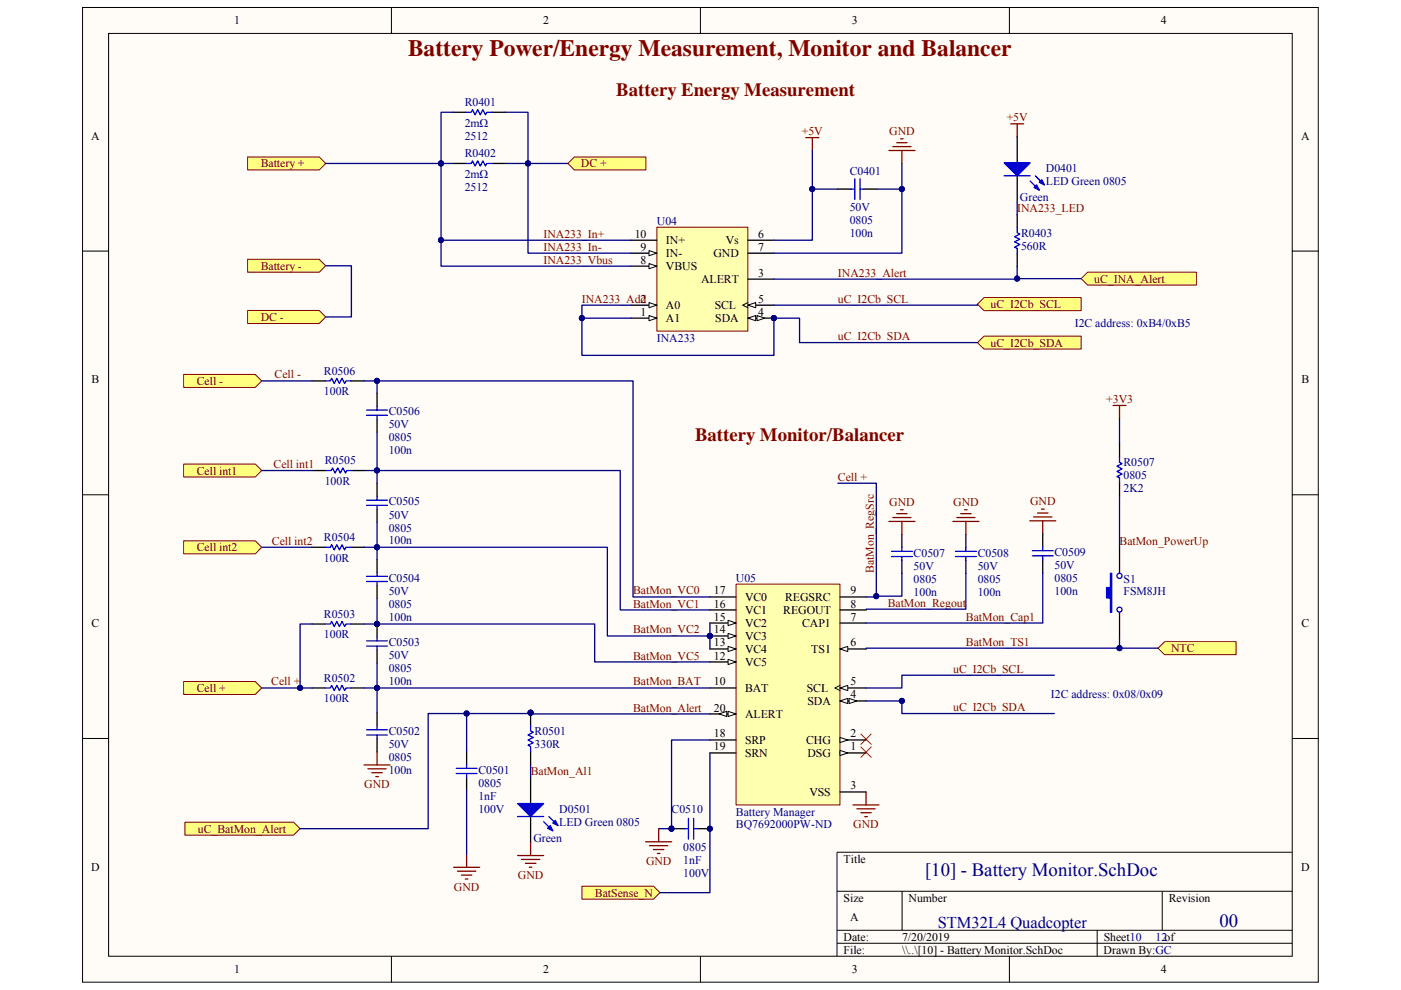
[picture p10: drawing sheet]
<svg xmlns="http://www.w3.org/2000/svg" width="297mm" height="210mm" viewBox="0 0 297 210" stroke-linecap="round" stroke-linejoin="round" font-family="sans-serif">
<path d="M17.5 1.6h262v206.7h-262z" fill="#fffcf8"/>
<path d="M17.5 1.6h262v206.7h-262z" fill="none" stroke="#000" stroke-width=".21"/>
<path d="M23 7.1h251v195.7h-251z" fill="#fffcf8"/>
<g fill="none" stroke="#000" stroke-width=".21">
<path d="M23 7.1h251v195.7h-251zM83 1.6v5.5M148.5 1.6v5.5M214 1.6v5.5M17.5 53.3h5.5M274 53.3h5.5M17.5 104.9h5.5M274 104.9h5.5M17.5 156.6h5.5M274 156.6h5.5M177.5 189h96.5M177.5 197.3h96.5"/>
<path d="M191.3 189v8.3M232.6 197.3v5.5M246.4 189v8.3M274 180.8h-96.5v22M83 202.8v5.5M148.5 202.8v5.5M177.5 200.1h96.5M214 202.8v5.5"/>
</g>
<g fill="#ffff80" stroke="#800000" stroke-width=".21">
<path d="M52.5 33.3h15.2l1.4 1.4-1.4 1.3h-15.2z" fill-rule="evenodd"/>
<path d="M52.5 55h15.2l1.4 1.4-1.4 1.3h-15.2z" fill-rule="evenodd"/>
</g>
<path d="M139.3 48.2h19.3v22h-19.3z" fill="#ffffb0"/>
<path d="M139.3 48.2h19.3v22h-19.3z" fill="none" stroke="#800000" stroke-width=".21"/>
<path d="M133.7 67.5h5.6" fill="none" stroke="#000" stroke-width=".28"/>
<path d="M137.6 66.9l1.7 .6-1.7 .5z" fill="#fffcf8"/>
<path d="M137.6 66.9l1.7 .6-1.7 .5z" fill="none" stroke="#000" stroke-width=".21"/>
<path d="M133.7 56.5h5.6" fill="none" stroke="#000" stroke-width=".28"/>
<path d="M137.6 55.9l1.7 .6-1.7 .5z" fill="#fffcf8"/>
<path d="M137.6 55.9l1.7 .6-1.7 .5z" fill="none" stroke="#000" stroke-width=".21"/>
<path d="M158.6 59.2h5.5M158.6 67.5h5.5" fill="none" stroke="#000" stroke-width=".28"/>
<path d="M158.6 67.5l1.6-.6v1.1z" fill="#fffcf8"/>
<path d="M158.6 67.5l1.6-.6v1.1z" fill="none" stroke="#000" stroke-width=".21"/>
<path d="M160.5 66.9l1.7 .6-1.7 .5z" fill="#fffcf8"/>
<path d="M160.5 66.9l1.7 .6-1.7 .5z" fill="none" stroke="#000" stroke-width=".21"/>
<circle cx="164.1" cy="67.5" r=".54" fill="#000080" stroke="#000080" stroke-width=".21"/>
<path d="M133.7 50.9h5.6M133.7 53.7h5.6" fill="none" stroke="#000" stroke-width=".28"/>
<path d="M137.6 53.1l1.7 .6-1.7 .6z" fill="#fffcf8"/>
<path d="M137.6 53.1l1.7 .6-1.7 .6z" fill="none" stroke="#000" stroke-width=".21"/>
<path d="M158.6 50.9h5.5M158.6 53.7h5.5M133.7 64.7h5.6" fill="none" stroke="#000" stroke-width=".28"/>
<path d="M137.6 64.2l1.7 .5-1.7 .6z" fill="#fffcf8"/>
<path d="M137.6 64.2l1.7 .5-1.7 .6zM158.6 64.2l-1.1 .5 1.1 .6" fill="none" stroke="#000" stroke-width=".21"/>
<path d="M158.6 64.7h5.5" fill="none" stroke="#000" stroke-width=".28"/>
<path d="M158.6 64.7l1.6-.5v1.1z" fill="#fffcf8"/>
<path d="M158.6 64.7l1.6-.5v1.1z" fill="none" stroke="#000" stroke-width=".21"/>
<circle cx="164.1" cy="67.5" r=".54" fill="#000080" stroke="#000080" stroke-width=".21"/>
<g fill="#ffff80" stroke="#800000" stroke-width=".21">
<path d="M120.4 34.7l1.4-1.4h15.1v2.7h-15.1z" fill-rule="evenodd"/>
<path d="M52.5 65.8h15.2l1.4 1.4-1.4 1.4h-15.2z" fill-rule="evenodd"/>
</g>
<path d="M170.8 29.2h2.8M172.2 29.2v2.7M188.5 31.9h5.5M189.3 31.1h3.9M190.1 30.3h2.2M190.9 29.4h.6M191.2 31.9v2.8M214.3 26.3h2.7M215.7 26.3v2.7" fill="none" stroke="#800000" stroke-width=".28"/>
<path d="M215.7 29v5.5M215.7 37.3v5.5" fill="none" stroke="#000" stroke-width=".28"/>
<path d="M212.9 34.5h5.5l-2.7 2.8z" fill="#00f"/>
<path d="M212.9 34.5h5.5l-2.7 2.8zM218.4 38.4l1.9 1.9M219.5 37.3l1.9 1.9" fill="none" stroke="#00f" stroke-width=".28"/>
<path d="M219.2 39.8l.6-.6 .5 1.1z" fill="#00f"/>
<path d="M219.2 39.8l.6-.6 .5 1.1z" fill="none" stroke="#00f" stroke-width=".28"/>
<path d="M220.9 38.1l.5 1.1-1.1-.5z" fill="#00f"/>
<path d="M212.9 37.3h5.5M220.9 38.1l.5 1.1-1.1-.5z" fill="none" stroke="#00f" stroke-width=".28"/>
<g fill="#ffff80" stroke="#800000" stroke-width=".21">
<path d="M207.2 64.5l1.4-1.4h20.6v2.8h-20.6z" fill-rule="evenodd"/>
<path d="M207.2 72.7l1.4-1.4h20.6v2.7h-20.6z" fill-rule="evenodd"/>
</g>
<path d="M182.5 155.7l2.2 2.2M182.5 158.4l2.2 2.2M184.7 155.7l-2.2 2.2M184.7 158.4l-2.2 2.2" fill="none" stroke="#f00" stroke-width=".21"/>
<path d="M218.3 110.5h5.6M219.2 109.6h3.8M220 108.8h2.2M220.8 108h.6M221.1 110.5v2.7M180.8 170.7h5.6M181.7 171.6h3.8M182.5 172.4h2.2M183.3 173.2h.6M183.6 168v2.7" fill="none" stroke="#800000" stroke-width=".28"/>
<path d="M112.5 164.9v5.5M112.5 173.2v5.5" fill="none" stroke="#000" stroke-width=".28"/>
<path d="M109.7 170.4h5.6l-2.8 2.8z" fill="#00f"/>
<path d="M109.7 170.4h5.6l-2.8 2.8zM115.3 174.3l1.9 1.9M116.4 173.2l1.9 1.9" fill="none" stroke="#00f" stroke-width=".28"/>
<path d="M116.1 175.7l.5-.6 .6 1.1z" fill="#00f"/>
<path d="M116.1 175.7l.5-.6 .6 1.1z" fill="none" stroke="#00f" stroke-width=".28"/>
<path d="M117.2 174.6l.5-.6 .6 1.1z" fill="#00f"/>
<path d="M109.7 173.2h5.6M117.2 174.6l.5-.6 .6 1.1z" fill="none" stroke="#00f" stroke-width=".28"/>
<path d="M112.5 178.7v2.8M109.7 181.5h5.6M110.6 182.3h3.8M111.4 183.1h2.2M112.2 183.9h.6" fill="none" stroke="#800000" stroke-width=".28"/>
<g fill="#ffff80" stroke="#800000" stroke-width=".21">
<path d="M38.9 144.5h15.2l1.4 1.4-1.4 1.4h-15.2z" fill-rule="evenodd"/>
<path d="M38.9 114.7h15.2l1.4 1.4-1.4 1.4h-15.2z" fill-rule="evenodd"/>
<path d="M38.9 98.4h15.2l1.4 1.4-1.4 1.4h-15.2z" fill-rule="evenodd"/>
<path d="M38.9 79.4h15.2l1.4 1.4-1.4 1.4h-15.2z" fill-rule="evenodd"/>
</g>
<path d="M79.9 159.5v2.7M77.2 162.2h5.5M78 163.1h3.9M78.8 163.9h2.2M79.7 164.7h.5" fill="none" stroke="#800000" stroke-width=".28"/>
<path d="M39.2 174.4h23l1.4 1.4-1.4 1.3h-23z" fill-rule="evenodd" fill="#ffff80" stroke="#800000" stroke-width=".21"/>
<path d="M188.5 110.6h5.5M189.3 109.8h3.9M190.1 108.9h2.2M190.9 108.1h.6M191.2 110.6v2.8M202 110.6h5.6M202.9 109.8h3.8M203.7 108.9h2.2M204.5 108.1h.6M204.8 110.6v2.8" fill="none" stroke="#800000" stroke-width=".28"/>
<g fill="#ffff80" stroke="#800000" stroke-width=".21">
<path d="M229.2 59.1l1.4-1.4h23.1v2.8h-23.1z" fill-rule="evenodd"/>
<path d="M245.5 137.5l1.4-1.4h15.2v2.8h-15.2z" fill-rule="evenodd"/>
</g>
<path d="M236 86h2.7M237.4 86v2.8M96.2 184h5.5M97 184.8h3.9M97.8 185.6h2.2M98.7 186.4h.5M98.9 181.2v2.8" fill="none" stroke="#800000" stroke-width=".28"/>
<path d="M177.6 40.1h2.8M183.2 40.1h2.7M191.2 113.4v2.7M191.2 118.9v2.7M204.8 113.4v2.7M204.8 118.9v2.7M221.1 113.2v2.8M221.1 118.7v2.8M237.4 116.1v5.5M237.4 129.9v5.5" fill="none" stroke="#000" stroke-width=".28"/>
<g fill="none" stroke="#00f" stroke-width=".28">
<path d="M181.2 37.9v4.4M182.3 37.9v4.4M180.4 40.1h.8M182.3 40.1h.9M189 118h4.4M189 116.9h4.4M191.2 116.1v.8M191.2 118v.9M202.6 118h4.4M202.6 116.9h4.4M204.8 116.1v.8M204.8 118v.9"/>
<path d="M218.9 117.9h4.4M218.9 116.8h4.4M221.1 116v.8M221.1 117.9v.8"/>
</g>
<path d="M235.4 121.6h.3v8.3h-.3v-3.1h-.8v-2.2h.8z" fill-rule="evenodd" fill="#00f"/>
<g fill="none" stroke="#00f" stroke-width=".28">
<path d="M98.8 34.7h1.1l.3-.6 .5 1.1 .6-1.1 .5 1.1 .6-1.1 .5 1.1 .3-.5h1.1M98.8 23.8h1.1l.3-.5 .5 1.1 .6-1.1 .5 1.1 .6-1.1 .5 1.1 .3-.6h1.1M235.4 121.6h.3v8.3h-.3v-3.1h-.8v-2.2h.8z"/>
<circle cx="237.4" cy="122.1" r=".54"/>
<circle cx="237.4" cy="129.3" r=".53"/>
</g>
<path d="M96.1 34.7h2.7M96.1 23.8h2.7M104.3 34.7h2.8M104.3 23.8h2.8" fill="none" stroke="#000" stroke-width=".28"/>
<path d="M156.1 123.9h22v46.8h-22z" fill="#ffffb0"/>
<path d="M156.1 123.9h22v46.8h-22z" fill="none" stroke="#800000" stroke-width=".21"/>
<path d="M178.1 159.7h5.5" fill="none" stroke="#000" stroke-width=".28"/>
<path d="M178.1 159.2l1.6 .5-1.6 .6z" fill="#fffcf8"/>
<path d="M178.1 159.2l1.6 .5-1.6 .6z" fill="none" stroke="#000" stroke-width=".21"/>
<path d="M178.1 157h5.5" fill="none" stroke="#000" stroke-width=".28"/>
<path d="M178.1 156.4l1.6 .6-1.6 .5z" fill="#fffcf8"/>
<path d="M178.1 156.4l1.6 .6-1.6 .5z" fill="none" stroke="#000" stroke-width=".21"/>
<path d="M150.5 140.4h5.5" fill="none" stroke="#000" stroke-width=".28"/>
<path d="M154.4 139.8l1.6 .6-1.6 .5z" fill="#fffcf8"/>
<path d="M154.4 139.8l1.6 .6-1.6 .5z" fill="none" stroke="#000" stroke-width=".21"/>
<path d="M150.5 137.6h5.5" fill="none" stroke="#000" stroke-width=".28"/>
<path d="M154.4 137.1l1.6 .5-1.6 .6z" fill="#fffcf8"/>
<path d="M154.4 137.1l1.6 .5-1.6 .6z" fill="none" stroke="#000" stroke-width=".21"/>
<path d="M150.5 134.9h5.5" fill="none" stroke="#000" stroke-width=".28"/>
<path d="M154.4 134.3l1.6 .6-1.6 .5z" fill="#fffcf8"/>
<path d="M154.4 134.3l1.6 .6-1.6 .5z" fill="none" stroke="#000" stroke-width=".21"/>
<circle cx="150.5" cy="134.9" r=".54" fill="#000080" stroke="#000080" stroke-width=".21"/>
<path d="M150.5 132.1h5.5" fill="none" stroke="#000" stroke-width=".28"/>
<path d="M154.4 131.6l1.6 .5-1.6 .6z" fill="#fffcf8"/>
<path d="M154.4 131.6l1.6 .5-1.6 .6z" fill="none" stroke="#000" stroke-width=".21"/>
<path d="M150.5 129.4h5.5M150.5 126.6h5.5M150.5 159.7h5.5M150.5 151.4h5.5" fill="none" stroke="#000" stroke-width=".28"/>
<path d="M154.4 150.9l1.6 .5-1.6 .6z" fill="#fffcf8"/>
<path d="M154.4 150.9l1.6 .5-1.6 .6z" fill="none" stroke="#000" stroke-width=".21"/>
<path d="M152.4 151.4l1.7-.5v1.1z" fill="#fffcf8"/>
<path d="M152.4 151.4l1.7-.5v1.1z" fill="none" stroke="#000" stroke-width=".21"/>
<path d="M178.1 132.1h5.5M178.1 126.6h5.5M178.1 137.6h5.5M150.5 157h5.5M150.5 145.9h5.5" fill="none" stroke="#000" stroke-width=".28"/>
<path d="M178.1 137.6l1.6-.5v1.1z" fill="#fffcf8"/>
<path d="M178.1 137.6l1.6-.5v1.1z" fill="none" stroke="#000" stroke-width=".21"/>
<path d="M178.1 148.7h5.5" fill="none" stroke="#000" stroke-width=".28"/>
<path d="M178.1 148.7l1.6-.6v1.1z" fill="#fffcf8"/>
<path d="M178.1 148.7l1.6-.6v1.1z" fill="none" stroke="#000" stroke-width=".21"/>
<path d="M180 148.1l1.7 .6-1.7 .5z" fill="#fffcf8"/>
<path d="M178.1 145.4l-1.1 .5 1.1 .6M180 148.1l1.7 .6-1.7 .5z" fill="none" stroke="#000" stroke-width=".21"/>
<path d="M178.1 145.9h5.5" fill="none" stroke="#000" stroke-width=".28"/>
<path d="M178.1 145.9l1.6-.5v1.1z" fill="#fffcf8"/>
<path d="M178.1 145.9l1.6-.5v1.1z" fill="none" stroke="#000" stroke-width=".21"/>
<g fill="none" stroke="#000" stroke-width=".28">
<path d="M66.2 80.8h2.7M66.4 99.8h2.7M74.4 80.8h2.8M74.6 99.8h2.8M79.9 83.4v2.7M79.9 88.9v2.8M66.2 116.1h2.7M74.4 116.1h2.8M79.9 102.5v2.8M79.9 108v2.8M79.9 118.7v2.7M66.2 132.4h2.7"/>
<path d="M74.4 132.4h2.8M79.9 124.2v2.7M79.9 132.4v2.7M79.9 137.9v2.7M178.1 129.4h5.5M66.2 145.9h2.7M74.4 145.9h2.8M79.9 151.2v2.8M79.9 156.7v2.8M98.9 159.4v2.7M98.9 164.9v2.7M142.4 175.8h2.7"/>
<path d="M147.9 175.8h2.8M178.1 168h5.5"/>
</g>
<g fill="#000080" stroke="#000080" stroke-width=".21">
<circle cx="150.5" cy="134.9" r=".54"/>
<circle cx="79.9" cy="132.3" r=".53"/>
<circle cx="142.4" cy="175.8" r=".53"/>
</g>
<g fill="none" stroke="#00f" stroke-width=".28">
<path d="M68.9 80.8h1.1l.3-.6 .6 1.1 .5-1.1 .6 1.1 .5-1.1 .6 1.1 .2-.5h1.1M69.1 99.8h1.1l.3-.5 .6 1.1 .5-1.1 .6 1.1 .5-1.1 .6 1.1 .2-.6h1.1M77.7 88.1h4.4M77.7 87h4.4M79.9 86.1v.9M79.9 88.1v.8M68.9 116.1h1.1l.3-.6 .6 1.1 .5-1.1 .6 1.1 .5-1.1 .6 1.1 .2-.5h1.1M77.7 107.2h4.4M77.7 106.1h4.4M79.9 105.3v.8M79.9 107.2v.8M68.9 132.4h1.1l.3-.6 .6 1.1 .5-1.1 .6 1.1 .5-1.1 .6 1.1 .2-.5h1.1"/>
<path d="M77.7 123.3h4.4M77.7 137h4.4M77.7 122.2h4.4M77.7 135.9h4.4M79.9 121.4v.8M79.9 123.3v.9M79.9 135.1v.8M79.9 137v.9M68.9 145.9h1.1l.3-.5 .6 1.1 .5-1.1 .6 1.1 .5-1.1 .6 1.1 .2-.6h1.1M77.7 155.9h4.4M77.7 154.8h4.4M79.9 154v.8"/>
<path d="M79.9 155.9v.8M96.7 163h4.5M96.7 164.1h4.5M98.9 162.1v.9M98.9 164.1v.8M145.1 175.8h.9M146 173.6v4.4M147.1 175.8h.8M147.1 173.6v4.4"/>
</g>
<path d="M123.4 188h15.2l1.3 1.3-1.3 1.4h-15.2z" fill-rule="evenodd" fill="#ffff80" stroke="#800000" stroke-width=".21"/>
<path d="M136.9 178.5h5.5M137.7 179.4h3.9M139.7 175.8v2.7M138.6 180.2h2.2M139.4 181h.5" fill="none" stroke="#800000" stroke-width=".28"/>
<g fill="none" stroke="#000080" stroke-width=".28">
<path d="M69.1 34.7h27M96.1 23.8h-2.6v27.1h40.2M107.1 23.8h4.8v29.9h21.8M107.1 34.7h13.3M172.2 31.9v19h-8.1M191.2 34.7v19h-27.1M69.1 56.4h5.4v10.8h-5.4M93.5 50.9v5.6h40.2M172.2 40.1h5.4M185.9 40.1h5.3M215.7 56.5v2.6M215.7 42.8v2.7"/>
<path d="M229.2 59.1l-65.1 .1M133.7 67.5h-10.3v7.9h40.7v-7.9h5.4v5.2h37.7M133.7 64.7h-10.3v2.8M207.2 64.5v.2h-43.1M55.5 99.8h10.9M55.5 80.8h10.7M77.2 80.8h57v45.8h16.3M77.4 99.8h54.1v29.6h19M79.9 80.8v2.6M79.9 91.7v10.8M237.4 88.8v5.4M55.5 116.1h10.7"/>
<path d="M79.9 110.8v5.3h-2.7M79.9 118.7v-2.6h48.9v18.8h21.7M177.6 102.5h8.2v23.9h5.4v-4.8M237.4 105.2v10.9M66.2 132.4h-2.6v13.5M77.2 132.4h48.9v8h24.4M79.9 126.9v5.5M150.5 132.1v5.5M185.8 126.4v.2h-2.2M204.8 121.6v7.6h-21.2v.2M221.1 121.5v10.6h-37.5M237.4 135.4v2.1"/>
<path d="M245.5 137.5h-61.9v.1M55.5 145.9h10.7M77.2 145.9h2.7v5.3M79.9 140.6v5.3h70.6M98.9 151.3v8.1M150.5 151.4h-37.7l-.3-.2v.1h-21.7v24.5h-27.2M150.5 159.7v16.1h.2M150.5 157h-8.1v18.8h-2.7M191.2 148.5v.2h-7.6M191.2 148.7v2.6h32.3M223.5 143.2h-32.3v2.7h-7.6M98.9 167.6v13.6"/>
<path d="M112.5 162.2v2.7M150.5 175.8v13.5h-10.6"/>
</g>
<g fill="#000080" stroke="#000080" stroke-width=".21">
<circle cx="93.5" cy="34.7" r=".53"/>
<circle cx="111.9" cy="34.7" r=".54"/>
<circle cx="93.5" cy="50.9" r=".53"/>
<circle cx="123.4" cy="67.5" r=".54"/>
<circle cx="172.2" cy="40.1" r=".54"/>
<circle cx="191.2" cy="40.1" r=".54"/>
<circle cx="63.6" cy="145.9" r=".53"/>
<circle cx="215.7" cy="59.1" r=".54"/>
<circle cx="237.4" cy="137.5" r=".54"/>
<circle cx="164.1" cy="67.5" r=".54"/>
<circle cx="185.8" cy="126.4" r=".53"/>
<circle cx="191.2" cy="148.7" r=".54"/>
<circle cx="79.9" cy="132.3" r=".53"/>
<circle cx="79.9" cy="80.8" r=".53"/>
<circle cx="79.9" cy="145.9" r=".53"/>
<circle cx="98.9" cy="151.3" r=".54"/>
<circle cx="112.5" cy="151.2" r=".54"/>
<circle cx="150.5" cy="175.8" r=".54"/>
<circle cx="142.4" cy="175.8" r=".53"/>
<circle cx="79.9" cy="99.8" r=".53"/>
<circle cx="79.9" cy="116.1" r=".53"/>
<circle cx="150.5" cy="134.9" r=".54"/>
</g>
<path d="M215.7 45.5v2.8M215.7 53.8v2.7M237.4 94.2v2.8M237.4 102.5v2.7M112.5 151.2v2.7M112.5 159.4v2.8" fill="none" stroke="#000" stroke-width=".28"/>
<path d="M215.7 48.3v1.1l.5 .3-1.1 .5 1.1 .6-1.1 .5 1.1 .6-1.1 .5 .6 .3v1.1M237.4 97v1.1l.5 .2-1.1 .6 1.1 .5-1.1 .6 1.1 .5-1.1 .6 .6 .3v1.1M112.5 153.9v1.1l.6 .3-1.2 .6 1.2 .5-1.2 .6 1.2 .5-1.2 .6 .6 .2v1.1" fill="none" stroke="#00f" stroke-width=".28"/>
<text font-size="5" fill="#800000" x="86.5" y="11.9">Battery Power/Energy Measurement, Monitor and Balancer</text>
<g font-size="4" fill="#800000">
<text x="130.6" y="20.3">Battery Energy Measurement</text>
<text x="147.4" y="93.5">Battery Monitor/Balancer</text>
</g>
<g font-size="4" fill="#000080">
<text x="196.1" y="185.8">[10] - Battery Monitor.SchDoc</text>
<text x="258.6" y="196.6">00</text>
</g>
<text font-size="3.5" fill="#000080" x="198.8" y="196.7">STM32L4 Quadcopter</text>
<g font-size="2.5">
<text x="49.6" y="5.2">1</text>
<text x="115.1" y="5.2">2</text>
<text x="180.6" y="5.2">3</text>
<text x="246.1" y="5.2">4</text>
<text x="19.4" y="29.6">A</text>
<text x="275.9" y="29.6">A</text>
<text x="134.6" y="50.4">10</text>
<text x="135.8" y="53.2">9</text>
<text x="141.2" y="51.8">IN+</text>
<text x="153.9" y="51.8">Vs</text>
<text x="160.8" y="50.4">6</text>
<text x="160.8" y="53.2">7</text>
<text x="135.8" y="55.9">8</text>
<text x="141.2" y="57.3">VBUS</text>
<text x="141.2" y="54.6">IN-</text>
<text x="151.3" y="54.6">GND</text>
<text x="160.8" y="58.7">3</text>
<text x="135.8" y="64.2">2</text>
<text x="141.2" y="65.6">A0</text>
<text x="148.6" y="60.1">ALERT</text>
<text x="151.5" y="65.6">SCL</text>
<text x="160.8" y="64.2">5</text>
<text x="135.8" y="67">1</text>
<text x="141.2" y="68.3">A1</text>
<text x="151.7" y="68.3">SDA</text>
<text x="160.8" y="67">4</text>
<text x="19.4" y="81.3">B</text>
<text x="275.9" y="81.3">B</text>
<text x="151.3" y="131.6">15</text>
<text x="151.3" y="128.9">16</text>
<text x="151.3" y="126.1">17</text>
<text x="158" y="130.2">VC1</text>
<text x="158" y="127.5">VC0</text>
<text x="166.1" y="130.2">REGOUT</text>
<text x="166.5" y="127.5">REGSRC</text>
<text x="180.3" y="128.9">8</text>
<text x="180.3" y="131.6">7</text>
<text x="180.3" y="126.1">9</text>
<text x="19.4" y="133">C</text>
<text x="151.3" y="137.1">13</text>
<text x="151.3" y="134.4">14</text>
<text x="158" y="135.7">VC3</text>
<text x="158" y="133">VC2</text>
<text x="170.1" y="133">CAP1</text>
<text x="180.3" y="137.1">6</text>
<text x="275.9" y="133">C</text>
<text x="151.3" y="139.9">12</text>
<text x="158" y="141.3">VC5</text>
<text x="158" y="138.5">VC4</text>
<text x="172" y="138.5">TS1</text>
<text x="151.3" y="145.4">10</text>
<text x="158" y="146.8">BAT</text>
<text x="171" y="146.8">SCL</text>
<text x="171.2" y="149.5">SDA</text>
<text x="180.3" y="148.1">4</text>
<text x="180.3" y="145.4">5</text>
<text x="151.3" y="150.9">20</text>
<text x="158" y="152.3">ALERT</text>
<text x="151.3" y="159.2">19</text>
<text x="151.3" y="156.4">18</text>
<text x="158" y="160.5">SRN</text>
<text x="158" y="157.8">SRP</text>
<text x="170.9" y="157.8">CHG</text>
<text x="171.2" y="160.5">DSG</text>
<text x="180.3" y="156.4">2</text>
<text x="180.3" y="159.2">1</text>
<text x="180.3" y="167.4">3</text>
<text x="171.6" y="168.8">VSS</text>
<text x="19.4" y="184.7">D</text>
<text x="178.9" y="183">Title</text>
<text x="275.9" y="184.7">D</text>
<text x="178.9" y="191.3">Size</text>
<text x="192.6" y="191.3">Number</text>
<text x="247.8" y="191.3">Revision</text>
<text x="180.2" y="195.4">A</text>
<text x="178.9" y="199.5">Date:</text>
<text x="178.9" y="202.3">File:</text>
<text x="191.3" y="199.5">7/20/2019</text>
<text x="191.3" y="202.3">\\..\[10] - Battery Monitor.SchDoc</text>
<text x="234" y="202.3">Drawn By:GC</text>
<text x="234" y="199.5">Sheet10</text>
<text x="49.6" y="206.4">1</text>
<text x="115.1" y="206.4">2</text>
<text x="180.6" y="206.4">3</text>
<text x="246.1" y="206.4">4</text>
</g>
<g font-size="2.5" fill="#000080">
<text x="98.5" y="22.5">R0401</text>
<text x="98.5" y="26.9">2mΩ</text>
<text x="98.5" y="29.6">2512</text>
<text x="98.5" y="33.3">R0402</text>
<text x="98.5" y="37.7">2mΩ</text>
<text x="98.5" y="40.5">2512</text>
<text x="180.1" y="37.1">C0401</text>
<text x="221.7" y="36.5">D0401</text>
<text x="221.7" y="39.2">LED Green 0805</text>
<text x="139.3" y="47.7">U04</text>
<text x="180.1" y="44.8">50V</text>
<text x="180.1" y="47.6">0805</text>
<text x="216.3" y="42.7">Green</text>
<text x="180.1" y="50.3">100n</text>
<text x="216.5" y="53">560R</text>
<text x="216.5" y="50.2">R0403</text>
<text x="227.9" y="69.4">I2C address: 0xB4/0xB5</text>
<text x="139.3" y="72.5">INA233</text>
<text x="68.7" y="83.9">100R</text>
<text x="68.7" y="79.4">R0506</text>
<text x="82.4" y="88.1">C0506</text>
<text x="82.4" y="90.8">50V</text>
<text x="82.4" y="93.6">0805</text>
<text x="68.9" y="98.4">R0505</text>
<text x="82.4" y="96.4">100n</text>
<text x="238.2" y="101.7">0805</text>
<text x="238.2" y="98.9">R0507</text>
<text x="68.9" y="102.8">100R</text>
<text x="82.4" y="107.2">C0505</text>
<text x="238.2" y="104.4">2K2</text>
<text x="82.4" y="110">50V</text>
<text x="82.4" y="112.7">0805</text>
<text x="68.7" y="119.1">100R</text>
<text x="68.7" y="114.7">R0504</text>
<text x="82.4" y="115.5">100n</text>
<text x="193.7" y="118.1">C0507</text>
<text x="207.3" y="118.1">C0508</text>
<text x="223.6" y="117.9">C0509</text>
<text x="82.4" y="123.4">C0504</text>
<text x="156" y="123.3">U05</text>
<text x="193.7" y="120.8">50V</text>
<text x="193.7" y="123.6">0805</text>
<text x="207.3" y="120.8">50V</text>
<text x="207.3" y="123.6">0805</text>
<text x="223.6" y="120.7">50V</text>
<text x="223.6" y="123.5">0805</text>
<text x="238.2" y="123.5">S1</text>
<text x="68.7" y="131">R0503</text>
<text x="82.4" y="126.1">50V</text>
<text x="82.4" y="128.9">0805</text>
<text x="82.4" y="131.6">100n</text>
<text x="193.7" y="126.3">100n</text>
<text x="207.3" y="126.3">100n</text>
<text x="223.6" y="126.2">100n</text>
<text x="238.2" y="126.3">FSM8JH</text>
<text x="68.7" y="135.4">100R</text>
<text x="82.4" y="137.1">C0503</text>
<text x="82.4" y="139.8">50V</text>
<text x="82.4" y="142.6">0805</text>
<text x="68.7" y="149">100R</text>
<text x="68.7" y="144.6">R0502</text>
<text x="82.4" y="145.3">100n</text>
<text x="222.8" y="148.1">I2C address: 0x08/0x09</text>
<text x="82.4" y="155.9">C0502</text>
<text x="113.3" y="155.9">R0501</text>
<text x="82.4" y="158.7">50V</text>
<text x="82.4" y="161.4">0805</text>
<text x="113.3" y="158.6">330R</text>
<text x="82.4" y="164.2">100n</text>
<text x="101.4" y="164.1">C0501</text>
<text x="101.4" y="166.8">0805</text>
<text x="101.4" y="169.6">1nF</text>
<text x="101.4" y="172.3">100V</text>
<text x="118.6" y="172.4">D0501</text>
<text x="142.4" y="172.5">C0510</text>
<text x="156" y="173">Battery Manager</text>
<text x="113.1" y="178.6">Green</text>
<text x="118.6" y="175.1">LED Green 0805</text>
<text x="156" y="175.7">BQ7692000PW-ND</text>
<text x="144.9" y="180.5">0805</text>
<text x="144.9" y="183.2">1nF</text>
<text x="144.9" y="186">100V</text>
<text x="245" y="199.7">12of</text>
</g>
<g font-size="2.5" fill="#800000">
<text x="170" y="28.7">+5V</text>
<text x="188.5" y="28.6">GND</text>
<text x="213.4" y="25.7">+5V</text>
<text x="55.3" y="35.5">Battery +</text>
<text x="123.2" y="35.5">DC +</text>
<text x="215.7" y="45">INA233_LED</text>
<text x="115.2" y="50.4">INA233_In+</text>
<text x="115.2" y="53.2">INA233_In-</text>
<text x="55.3" y="57.2">Battery -</text>
<text x="115.2" y="55.9">INA233_Vbus</text>
<text x="177.7" y="58.7">INA233_Alert</text>
<text x="232" y="59.9">uC_INA_Alert</text>
<text x="123.4" y="64.2">INA233_Add</text>
<text x="177.7" y="64.2">uC_I2Cb_SCL</text>
<text x="210" y="65.4">uC_I2Cb_SCL</text>
<text x="55.3" y="68.1">DC -</text>
<text x="177.7" y="72.1">uC_I2Cb_SDA</text>
<text x="210" y="73.5">uC_I2Cb_SDA</text>
<text x="41.7" y="81.6">Cell -</text>
<text x="58.2" y="80.3">Cell -</text>
<text x="234.5" y="85.5">+3V3</text>
<text x="41.7" y="100.6">Cell int1</text>
<text x="58" y="99.3">Cell int1</text>
<text x="177.7" y="102">Cell +</text>
<text x="188.5" y="107.3">GND</text>
<text x="202.1" y="107.3">GND</text>
<text x="218.4" y="107.2">GND</text>
<text x="41.7" y="116.9">Cell int2</text>
<text x="57.7" y="115.5">Cell int2</text>
<text x="237.4" y="115.5">BatMon_PowerUp</text>
<text x="185.3" y="121.5" transform="rotate(-90 185.3 121.5)">BatMon_RegSrc</text>
<text x="134.2" y="126.1">BatMon_VC0</text>
<text x="134.2" y="128.9">BatMon_VC1</text>
<text x="188.2" y="128.7">BatMon_Regout</text>
<text x="204.8" y="131.6">BatMon_Cap1</text>
<text x="134.2" y="134.4">BatMon_VC2</text>
<text x="204.8" y="136.9">BatMon_TS1</text>
<text x="134.2" y="139.9">BatMon_VC5</text>
<text x="202.1" y="142.7">uC_I2Cb_SCL</text>
<text x="248.3" y="138.3">NTC</text>
<text x="41.7" y="146.8">Cell +</text>
<text x="57.5" y="145.4">Cell +</text>
<text x="134.2" y="145.4">BatMon_BAT</text>
<text x="134.2" y="150.9">BatMon_Alert</text>
<text x="202.1" y="150.8">uC_I2Cb_SDA</text>
<text x="77.2" y="167.2">GND</text>
<text x="112.5" y="164.4">BatMon_Al1</text>
<text x="42" y="176.6">uC_BatMon_Alert</text>
<text x="180.9" y="175.7">GND</text>
<text x="137" y="183.5">GND</text>
<text x="96.2" y="188.9">GND</text>
<text x="109.8" y="186.4">GND</text>
<text x="126.1" y="190.2">BatSense_N</text>
</g>
</svg>
